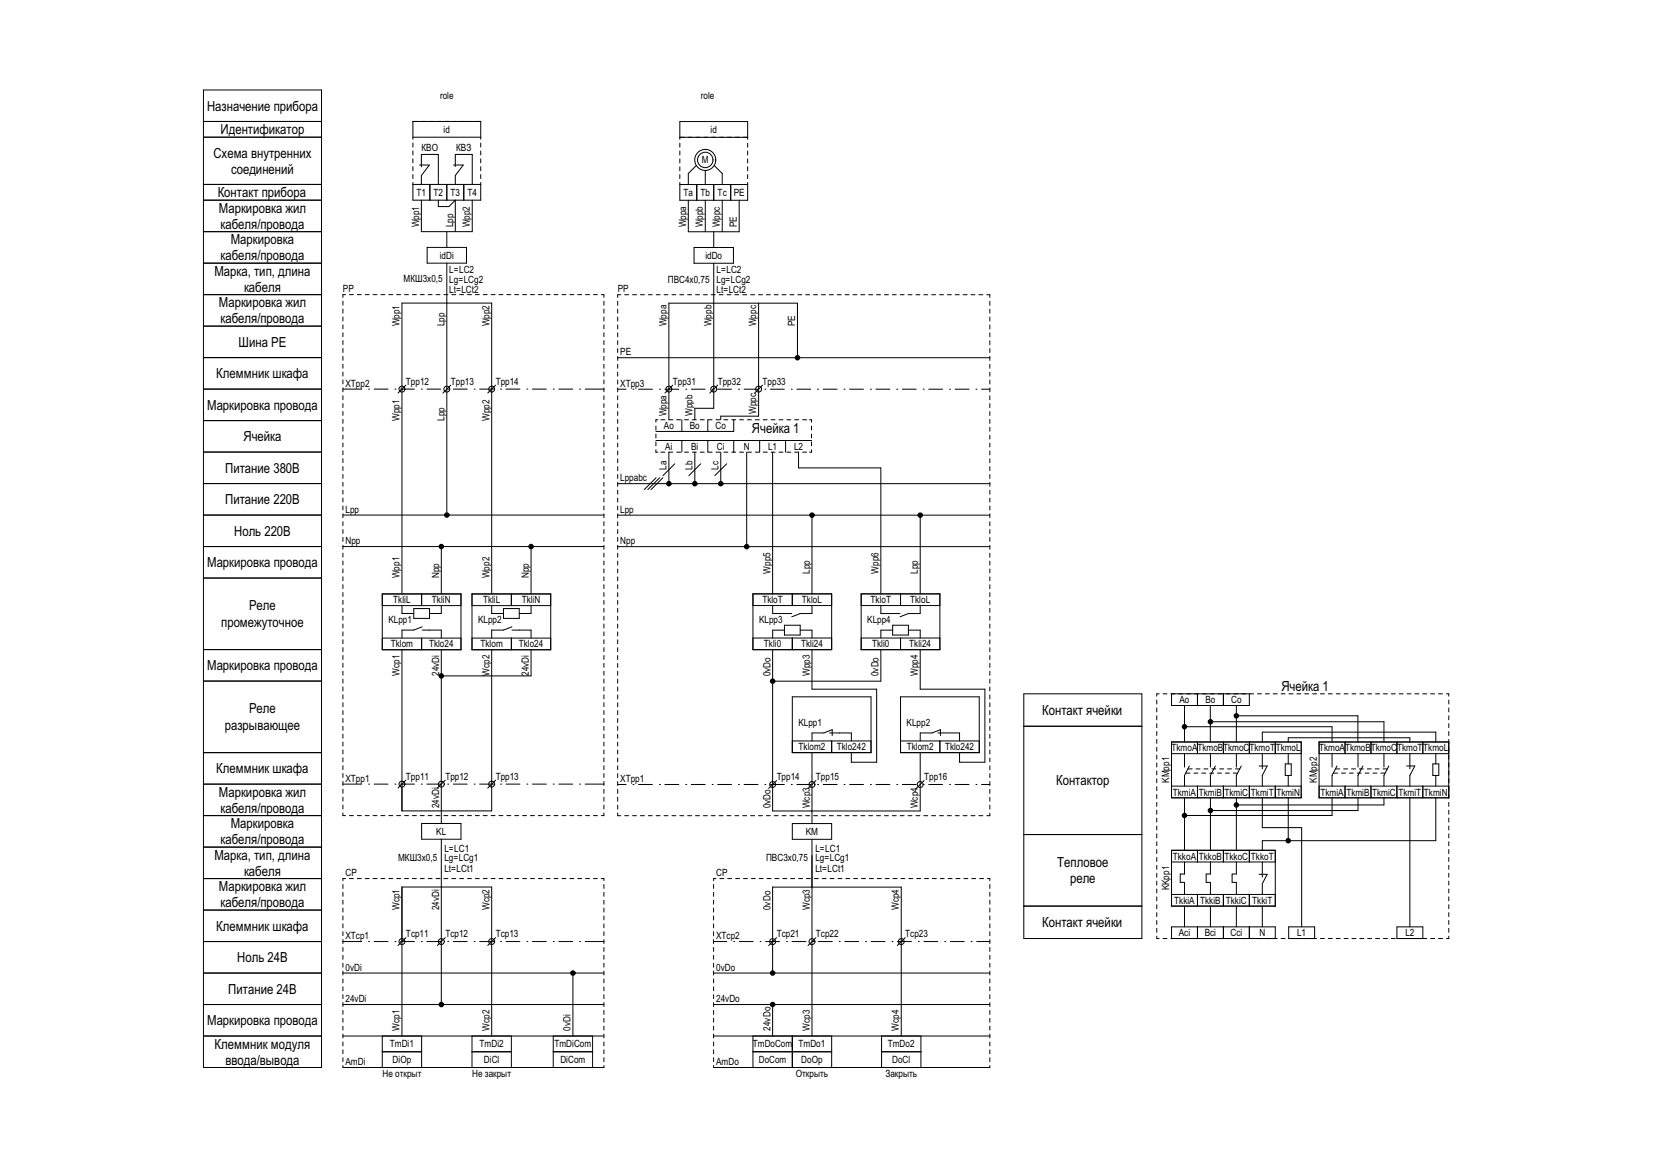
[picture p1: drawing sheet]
<svg xmlns="http://www.w3.org/2000/svg" width="420mm" height="297mm" viewBox="0 0 420 297" stroke-linecap="round" stroke-linejoin="round" font-family="sans-serif">
<!-- layer: id_static_do -->
<g fill="none" stroke="#000" stroke-width=".25">
<path d="M172.7 35.4v-4.5h17.3v4.5M172.7 36.4v1M172.7 38.4v1M172.7 34.9h17.3M190 36.4v1M190 38.4v1M172.7 46.4v4.5h17.3v-4.5M172.7 46.9h17.3M172.7 40.4v1M172.7 42.4v1M172.7 44.4v1M174.9 50.9v8h12.9v-8"/>
<path d="M176.9 42l-2 2.1v2.8M177 46.9v4M179.2 43.3v3.6M179.2 50.9v8M181.4 46.9v4M181.4 58.9v4M181.5 42l2 2.1v2.8M183.5 50.9v8M185.7 46.9v4M190 40.4v1M190 42.4v1M190 44.4v1"/>
<path d="M156.9 76.6v1M156.9 78.6v1M157.7 74.9h-.8v.7M158.7 74.9h1M160.7 74.9h1M162.7 74.9h1M164.7 74.9h1M166.7 74.9h1M168.7 74.9h1M170.7 74.9h1M172.7 74.9h1M174.7 74.9h1"/>
<path d="M176.4 62.9h10v4h-10zM176.7 74.9h1M178.7 74.9h1M180.7 74.9h1M181.4 66.9v36.8h-4.9v2.9M182.7 74.9h1M184.7 74.9h1M186.7 74.9h1M188.7 74.9h1M190.7 74.9h1M192.7 74.9h1M192.8 77v28.7h-9.7v.9"/>
<path d="M194.7 74.9h1M196.7 74.9h1M198.7 74.9h1M200.7 74.9h1M202.7 74.9h1M204.7 74.9h1M206.7 74.9h1M208.7 74.9h1M210.7 74.9h1M212.7 74.9h1M214.7 74.9h1M216.7 74.9h1"/>
<path d="M218.7 74.9h1M220.7 74.9h1M222.7 74.9h1M224.7 74.9h1M226.7 74.9h1M228.7 74.9h1M230.7 74.9h1M232.7 74.9h1M234.7 74.9h1M236.7 74.9h1M238.7 74.9h1M240.7 74.9h1"/>
<path d="M242.7 74.9h1M244.7 74.9h1M246.7 74.9h1M248.7 74.9h1M250.7 74.9h.8v.7M251.5 76.6v1M251.5 78.6v1M156.9 98.9h2.2M156.9 90.9h94.6M156.9 80.6v1M156.9 82.6v1M156.9 84.6v1"/>
<path d="M156.9 86.6v1M156.9 88.6v1M156.9 90.6v1M156.9 92.6v1M156.9 94.6v1M156.9 96.6v1M156.9 98.6v1M160.8 98.9h.1M162.2 98.9h3.6M167.5 98.9h.1M168.9 98.9h3.6M171 97.9l-2 2"/>
<path d="M174.2 98.9h.1M175.6 98.9h3.6M180.9 98.9h.1M182.4 97.9l-2 2M182.4 98.9h3.5M187.6 98.9h.1M189.1 98.9h3.5M193.8 97.9l-2 2M194.3 98.9h.1M195.8 98.9h3.5M201 98.9h.1M202.5 98.9h3.5"/>
<path d="M202.6 90.4v-13.4h-32.6v29.6M207.8 98.9h.1M209.2 98.9h3.5M214.5 98.9h.1M215.9 98.9h3.5M221.2 98.9h.1M222.6 98.9h3.5M227.9 98.9h.1M229.3 98.9h3.5M234.6 98.9h.1M236 98.9h3.5M241.3 98.9h.1"/>
<path d="M242.7 98.9h3.5M248 98.9h.1M249.4 98.9h2.1M251.5 80.6v1M251.5 82.6v1M251.5 84.6v1M251.5 86.6v1M251.5 88.6v1M251.5 90.6v1M251.5 92.6v1M251.5 94.6v1M251.5 96.6v1"/>
<path d="M251.5 98.6v1M156.9 100.6v1M156.9 102.6v1M156.9 104.6v1M156.9 106.6v1M156.9 108.6v1M156.9 110.6v1M156.9 112.6v1M156.9 114.6v1M156.9 116.6v1M156.9 118.6v1M166.7 111.9h39.5"/>
<path d="M166.7 114.3v.6h.5M166.7 108.3v1M166.7 110.3v1M166.7 112.3v1M167.2 106.6h-.5v.7M167.9 106.6h1M167.9 114.9h1M169.9 106.6h1M169.9 114.9h1M170 114.9v7.5M171.5 117.8l-3.1 3M171.9 106.6h1"/>
<path d="M171.9 114.9h1M173.2 106.6v3M173.2 111.9v3M173.9 106.6h1M173.9 114.9h1M175.9 106.6h1M175.9 114.9h1M176.5 114.9v7.5M177.9 106.6h1M177.9 114.9h1M178 117.8l-3 3M179.8 106.6v3"/>
<path d="M179.8 111.9v3M179.9 106.6h1M179.9 114.9h1M181.9 106.6h1M181.9 114.9h1M183.1 114.9v7.5M183.9 106.6h1M183.9 114.9h1M184.6 117.8l-3 3M185.9 106.6h1M185.9 114.9h1M186.4 106.6v3h-19.7"/>
<path d="M186.4 111.9v3M187.9 106.6h1M187.9 114.9h1M189.7 114.9v23.5M189.9 106.6h1M189.9 114.9h1M191.9 106.6h1M191.9 114.9h1M193 111.9v3M193.9 106.6h1M193.9 114.9h1M195.9 106.6h1"/>
<path d="M195.9 114.9h1M196.3 114.9v36M197.9 106.6h1M197.9 114.9h1M199.6 111.9v3M199.9 106.6h1M199.9 114.9h1M201.9 106.6h1M201.9 114.9h1M202.9 114.9v4h20.9v32M203.9 106.6h1M203.9 114.9h1"/>
<path d="M205.7 106.6h.5v.7M206.2 108.3v1M206.2 110.3v1M206.2 112.3v1M206.2 114.3v.6h-.5M251.5 100.6v1M251.5 102.6v1M251.5 104.6v1M251.5 106.6v1M251.5 108.6v1M251.5 110.6v1M251.5 112.6v1"/>
<path d="M251.5 114.6v1M251.5 116.6v1M251.5 118.6v1M156.9 130.9h94.6M156.9 138.9h94.6M156.9 122.9h94.6M156.9 120.6v1M156.9 122.6v1M156.9 124.6v1M156.9 126.6v1M156.9 128.6v1M156.9 130.6v1"/>
<path d="M156.9 132.6v1M156.9 134.6v1M156.9 136.6v1M156.9 138.6v1M166.7 121.4l-3 3M167.6 121.4l-3 3M168.4 121.4l-3 3M206.3 131.4v19.5M233.8 131.4v19.5M251.5 120.6v1M251.5 122.6v1M251.5 124.6v1"/>
<path d="M251.5 126.6v1M251.5 128.6v1M251.5 130.6v1M251.5 132.6v1M251.5 134.6v1M251.5 136.6v1M251.5 138.6v1M156.9 140.6v1M156.9 142.6v1M156.9 144.6v1M156.9 146.6v1M156.9 148.6v1"/>
<path d="M156.9 150.6v1M156.9 152.6v1M156.9 154.6v1M156.9 156.6v1M156.9 158.6v1M191.3 150.9h20v14.2h-20zM191.3 153.8h20M196.3 153.8v2.1h4.9M199.3 158.8h4v2.5h-4zM201.3 150.9v2.9M206.3 153.8v2.1h-3l-2.1 .8M218.8 150.9h20v14.2h-20z"/>
<path d="M218.8 153.8h20M223.8 153.8v2.1h4.9M226.8 158.8h4v2.5h-4zM228.8 150.9v2.9M233.8 153.8v2.1h-3l-2.1 .8M251.5 140.6v1M251.5 142.6v1M251.5 144.6v1M251.5 146.6v1M251.5 148.6v1M251.5 150.6v1M251.5 152.6v1"/>
<path d="M251.5 154.6v1M251.5 156.6v1M251.5 158.6v1M156.9 160.6v1M156.9 162.6v1M156.9 164.6v1M156.9 166.6v1M156.9 168.6v1M156.9 170.6v1M156.9 172.6v1M156.9 174.6v1M156.9 176.6v1"/>
<path d="M156.9 178.6v1M191.3 162.1h20M196.3 165.1v40.9h37.5v-14.8M199.3 160.1h-3v2M201.3 177h20v14.2h-20zM201.3 162.1v3M203.3 160.1h3v2M206.3 165.1v10h16.4v18.6h-6.4v-2.5M218.8 162.1h20M223.8 165.1v8h-27M226.8 160.1h-3v2M228.8 177h20v14.2h-20z"/>
<path d="M228.8 162.1v3M230.8 160.1h3v2M233.8 165.1v10h16.4v18.6h-6.4v-2.5M251.5 160.6v1M251.5 162.6v1M251.5 164.6v1M251.5 166.6v1M251.5 168.6v1M251.5 170.6v1M251.5 172.6v1M251.5 174.6v1M251.5 176.6v1"/>
<path d="M251.5 178.6v1M293.9 177.9v1M293.9 179.9v1M294.5 176.3h-.6v.6M295.5 176.3h1M297.5 176.3h19.9v2.9h-19.7v-2.9M301 179.2v9.3M304.3 176.3v2.9M307.5 179.2v9.3M310.8 176.3v2.9M314.1 179.2v9.3M317.5 176.3h1"/>
<path d="M319.5 176.3h1M321.5 176.3h1M323.5 176.3h1M325.5 176.3h1M327.5 176.3h1M329.5 176.3h1M331.5 176.3h1M333.5 176.3h1M335.5 176.3h1M337.5 176.3h1M339.5 176.3h1M341.5 176.3h1"/>
<path d="M343.5 176.3h1M345.5 176.3h1M347.5 176.3h1M349.5 176.3h1M351.5 176.3h1M353.5 176.3h1M355.5 176.3h1M357.5 176.3h1M359.5 176.3h1M361.5 176.3h1M363.5 176.3h1M365.5 176.3h1"/>
<path d="M367.5 176.3h.6v.6M368.1 177.9v1M368.1 179.9v1M156.9 199.3h2.2M156.9 180.6v1M156.9 182.6v1M156.9 184.6v1M156.9 186.6v1M156.9 188.6v1M156.9 190.6v1M156.9 192.6v1M156.9 194.6v1"/>
<path d="M156.9 196.6v1M156.9 198.6v1M160.8 199.3h.1M162.2 199.3h3.6M167.5 199.3h.1M168.9 199.3h3.6M174.2 199.3h.1M175.6 199.3h3.6M180.9 199.3h.1M182.4 199.3h3.5M187.6 199.3h.1M189.1 199.3h3.5"/>
<path d="M194.3 199.3h.1M195.8 199.3h3.5M197.3 198.3l-2 2M201 199.3h.1M201.3 188.3h20M202.5 199.3h3.5M206.3 191.2v18M207.3 198.3l-2 2M207.8 199.3h.1M209.2 199.3h3.5M210.8 186.2h5.5v2.1M211.3 188.3v2.9"/>
<path d="M211.5 186.9v-1.5l-2.2 .8h-3v2.1M214.5 199.3h.1M215.9 199.3h3.5M221.2 199.3h.1M222.6 199.3h3.5M227.9 199.3h.1M228.8 188.3h20M229.3 199.3h3.5M234.6 199.3h.1M234.8 198.3l-2 2M236 199.3h3.5M238.3 186.2h5.5v2.1"/>
<path d="M238.8 188.3v2.9M238.9 186.9v-1.5l-2.1 .8h-3v2.1M241.3 199.3h.1M242.7 199.3h3.5M248 199.3h.1M249.4 199.3h2.1M251.5 180.6v1M251.5 182.6v1M251.5 184.6v1M251.5 186.6v1M251.5 188.6v1M251.5 190.6v1"/>
<path d="M251.5 192.6v1M251.5 194.6v1M251.5 196.6v1M251.5 198.6v1M293.9 181.9v1M293.9 183.9v1M293.9 185.9v1M293.9 187.9v1M293.9 189.9v1M293.9 191.9v1M293.9 193.9v1M293.9 195.9v1"/>
<path d="M293.9 197.9v1M293.9 199.9v1M297.7 188.5h32.9v14.2h-32.9zM297.7 191.5h32.9M297.7 199.7h32.9M301 191.5v3.4M301.3 196.4h1.1M301.5 184.6h37v3.9M301.8 195.4h1.1M302.2 194.6l-1.2 2.4v2.7M303.4 196.4h1M303.9 195.4h1"/>
<path d="M304.3 188.5v3M304.3 199.7v3M305.4 196.4h1M305.9 195.4h1M307.4 196.4h1M307.5 191.5v3.4M307.9 195.4h1M308 183.4h43.6v5.1M308.8 194.6l-1.3 2.4v2.7M309.4 196.4h1M309.9 195.4h1M310.8 188.5v3"/>
<path d="M310.8 199.7v3M311.4 196.4h1M311.9 195.4h1M313.4 196.4h1M313.9 195.4h1.1M314.1 191.5v3.4M314.6 181.9h30.4v6.6M315.4 194.6l-1.3 2.4v2.7M317.4 188.5v3M317.4 199.7v3M319.9 194.6h2.1l-1.3 2.4v2.7M320.7 188.5v-2.5h44.1v2.5"/>
<path d="M320.7 191.5v3.8M324 188.5v3M324 199.7v3M326.6 194.1h1.5v2.9h-1.5zM327.3 188.5v-1.1h30.9v1.1M327.3 191.5v2.6M327.3 197v2.7M335.2 191.5h32.9M335.2 199.7h32.9M338.5 191.5v3.4M338.8 196.4h1M339.3 195.4h1.1"/>
<path d="M339.7 194.6l-1.2 2.4v2.7M340.8 196.4h1M341.4 195.4h1M341.8 188.5v3M341.8 199.7v3M342.8 196.4h1M343.4 195.4h1M344.8 196.4h1M345 191.5v3.4M345.4 195.4h1M346.3 194.6l-1.3 2.4v2.7M346.8 196.4h1"/>
<path d="M347.4 195.4h1M348.3 188.5v3M348.3 199.7v3M348.8 196.4h1M349.4 195.4h1M350.8 196.4h1.1M351.4 195.4h1.1M351.6 191.5v3.4M352.9 194.6l-1.3 2.4v2.7M354.9 188.5v3M354.9 199.7v3M357.4 194.6h2.1l-1.3 2.4v2.7"/>
<path d="M358.2 191.5v3.8M361.5 188.5v3M361.5 199.7v3M364.1 194.1h1.5v2.9h-1.5zM364.8 191.5v2.6M364.8 197v2.7M368.1 188.5h-32.9v14.2h32.9M368.1 181.9v1M368.1 183.9v1M368.1 185.9v1M368.1 187.9v15M156.9 206.6v.6h.8"/>
<path d="M156.9 200.6v1M156.9 202.6v1M156.9 204.6v1M158.7 207.2h1M160.7 207.2h1M162.7 207.2h1M164.7 207.2h1M166.7 207.2h1M168.7 207.2h1M170.7 207.2h1M172.7 207.2h1M174.7 207.2h1"/>
<path d="M176.7 207.2h1M178.7 207.2h1M180.7 207.2h1M182.7 207.2h1M184.7 207.2h1M186.7 207.2h1M188.7 207.2h1M190.7 207.2h1M192.7 207.2h1M194.7 207.2h1M196.7 207.2h1M198.7 207.2h1"/>
<path d="M200.7 207.2h1M201.3 209.2h10v4h-10zM202.7 207.2h1M204.7 207.2h1M206.3 213.2v12.2M206.7 207.2h1M208.7 207.2h1M210.7 207.2h1M212.7 207.2h1M214.7 207.2h1M216.7 207.2h1M218.7 207.2h1"/>
<path d="M220.7 207.2h1M222.7 207.2h1M224.7 207.2h1M226.7 207.2h1M228.7 207.2h1M230.7 207.2h1M232.7 207.2h1M234.7 207.2h1M236.7 207.2h1M238.7 207.2h1M240.7 207.2h1M242.7 207.2h1"/>
<path d="M244.7 207.2h1M246.7 207.2h1M248.7 207.2h1M251.5 206.6v.6h-.8M251.5 200.6v1M251.5 202.6v1M251.5 204.6v1M293.9 201.9v1M293.9 203.9v1M293.9 205.9v1M293.9 207.9v1M293.9 209.9v1"/>
<path d="M293.9 211.9v1M293.9 213.9v1M293.9 215.9v1M293.9 217.9v1M293.9 219.9v1M297.7 216h26.3v14.2h-26.3zM297.7 219h26.3M301 202.7v13.3M301 219v3.1h-1.1v2.1h1.1v3M304.3 216v3M307.5 202.7v13.3M307.5 219v3.1h-1v2.1h1v3"/>
<path d="M310.8 216v3M314.1 202.7v13.3M314.1 219v3.1h-1v2.1h1v3M317.4 216v3M320.7 202.7v7.6h10v25.2M320.7 219v3.9M327.3 202.7v10.4M338.5 202.7v4.5h-37M345 202.7v3.2h-37M351.6 202.7v1.8h-37M358.2 202.7v32.8M364.8 202.7v10.9h-44.1v2.4"/>
<path d="M368.1 203.9v1M368.1 205.9v1M368.1 207.9v1M368.1 209.9v1M368.1 211.9v1M368.1 213.9v1M368.1 215.9v1M368.1 217.9v1M368.1 219.9v1M293.9 237.9v.5h.6M293.9 221.9v1M293.9 223.9v1"/>
<path d="M293.9 225.9v1M293.9 227.9v1M293.9 229.9v1M293.9 231.9v1M293.9 233.9v1M293.9 235.9v1M295.5 238.4h1M297.5 238.4h27M297.7 238.4v-2.9h26.3v2.9M297.7 227.2h26.3M301 230.2v5.3M304.3 227.2v3"/>
<path d="M304.3 235.5v2.9M307.5 230.2v5.3M310.8 227.2v3M310.8 235.5v2.9M314.1 230.2v5.3M317.4 227.2v3M317.4 235.5v2.9M319.9 222.1h2.1l-1.3 2.4v2.7M320.7 230.2v5.3M325.5 238.4h1M334 238.4v-2.9h-6.6v2.9h7.1M335.5 238.4h1"/>
<path d="M337.5 238.4h1M339.5 238.4h1M341.5 238.4h1M343.5 238.4h1M345.5 238.4h1M347.5 238.4h1M349.5 238.4h1M351.5 238.4h1M353.5 238.4h1M361.5 238.4v-2.9h-6.6v2.9h7.6M363.5 238.4h1M365.5 238.4h1"/>
<path d="M368.1 221.9v1M368.1 223.9v1M368.1 225.9v1M368.1 227.9v1M368.1 229.9v1M368.1 231.9v1M368.1 233.9v1M368.1 235.9v1M368.1 237.9v.5h-.6"/>
<circle cx="179.2" cy="40.6" r="2.67"/>
<circle cx="179.2" cy="40.6" r="1.96"/>
<circle cx="170" cy="98.9" r=".75"/>
<circle cx="181.4" cy="98.9" r=".75"/>
<circle cx="192.8" cy="98.9" r=".75"/>
<circle cx="196.3" cy="199.3" r=".75"/>
<circle cx="206.3" cy="199.3" r=".75"/>
<circle cx="233.8" cy="199.3" r=".75"/>
</g>
<!-- layer: id_names -->
<g fill="none" stroke="#000" stroke-width=".25">
<path d="M51.7 22.9h30v200.3h-30zM51.7 30.9h30M51.7 34.9h30M51.7 58.9h30M51.7 50.9h30M51.7 46.9h30M51.7 74.9h30M51.7 66.9h30M51.7 82.9h30M51.7 98.9h30M51.7 90.9h30M51.7 114.9h30"/>
<path d="M51.7 106.9h30M51.7 130.9h30M51.7 122.9h30M51.7 138.9h30M51.7 146.9h30M51.7 173h30M51.7 165h30M260.1 176.3h30v62.1h-30zM51.7 199.2h30M51.7 191.2h30M260.1 184.5h30M51.7 215.2h30"/>
<path d="M51.7 207.2h30M260.1 212h30M260.1 230.2h30"/>
</g>
<!-- layer: cp_static_di -->
<g fill="none" stroke="#000" stroke-width=".25">
<path d="M87.1 239.2h4.8M87.1 224.7v1M87.1 226.7v1M87.1 228.7v1M87.1 230.7v1M87.1 232.7v1M87.1 234.7v1M87.1 236.7v1M87.1 238.7v1M87.8 223.2h-.7v.5M88.8 223.2h1M90.8 223.2h1"/>
<path d="M92.8 223.2h1M93.7 239.2h.1M94.8 223.2h1M95.1 239.2h3.5M96.8 223.2h1M98.8 223.2h1M100.4 239.2h.1M100.8 223.2h1M101.8 239.2h3.5M102.8 223.2h1M103.1 238.2l-2 2M104.8 223.2h1"/>
<path d="M106.8 223.2h1M107.1 239.2h.1M108.5 239.2h3.5M108.8 223.2h1M110.8 223.2h1M112.1 225.4v29.3M112.8 223.2h1M113.1 238.2l-2 2M113.8 239.2h.1M114.8 223.2h1M115.2 239.2h3.5M116.8 223.2h1"/>
<path d="M118.8 223.2h1M120.5 239.2h.1M120.8 223.2h1M121.9 239.2h3.5M122.8 223.2h1M124.8 223.2h1M125.9 238.2l-2 2M126.8 223.2h1M127.2 239.2h.1M128.6 239.2h3.5M128.8 223.2h1M130.8 223.2h1"/>
<path d="M132.8 223.2h1M133.9 239.2h.1M134.8 223.2h1M135.3 239.2h3.5M136.8 223.2h1M138.8 223.2h1M140.6 239.2h.1M140.8 223.2h1M142 239.2h3.5M142.8 223.2h1M144.8 223.2h1M146.8 223.2h1"/>
<path d="M147.3 239.2h.1M148.7 239.2h4.7M148.8 223.2h1M150.8 223.2h1M152.8 223.2h.6v.5M153.4 224.7v1M153.4 226.7v1M153.4 228.7v1M153.4 230.7v1M153.4 232.7v1M153.4 234.7v1M153.4 236.7v1"/>
<path d="M153.4 238.7v1M87.1 255.2h66.3M87.1 247.2h66.3M87.1 240.7v1M87.1 242.7v1M87.1 244.7v1M87.1 246.7v1M87.1 248.7v1M87.1 250.7v1M87.1 252.7v1M87.1 254.7v1M87.1 256.7v1"/>
<path d="M87.1 258.7v1M145.6 247.7v15.5M153.4 240.7v1M153.4 242.7v1M153.4 244.7v1M153.4 246.7v1M153.4 248.7v1M153.4 250.7v1M153.4 252.7v1M153.4 254.7v1M153.4 256.7v1M153.4 258.7v1"/>
<path d="M87.1 270.7v.5h66.3v-.5M87.1 263.2h66.3M87.1 260.7v1M87.1 262.7v1M87.1 264.7v1M87.1 266.7v1M87.1 268.7v1M97.1 267.2h10M97.1 263.2v8M102.1 263.2v-37.8h22.8v37.8M107.1 263.2v8M119.9 267.2h10"/>
<path d="M119.9 263.2v8M129.9 263.2v8M140.6 267.2h10M140.6 263.2v8M150.6 263.2v8M153.4 260.7v1M153.4 262.7v1M153.4 264.7v1M153.4 266.7v1M153.4 268.7v1"/>
<circle cx="102.1" cy="239.2" r=".75"/>
<circle cx="112.1" cy="239.2" r=".75"/>
<circle cx="124.9" cy="239.2" r=".75"/>
</g>
<!-- layer: id_static_di -->
<g fill="none" stroke="#000" stroke-width=".25">
<path d="M104.9 35.4v-4.5h17.2v4.5M104.9 36.4v1M104.9 38.4v1M104.9 34.9h17.2M122.1 36.4v1M122.1 38.4v1M104.9 46.3v4.6h17.2v-4.6M104.9 46.9h17.2M104.9 40.4v1M104.9 42.4v1M104.9 44.4v1M106.6 41.9h2.5l-2 2.7v2.3"/>
<path d="M107.1 42.4v-3.2h4.3v7.7M107.1 50.9v8h12.9v-8M109.2 46.9v4M111.4 50.9v1.6h2.7l1.6-1.6v8M113.5 46.9v4M113.5 58.9v4M115.2 41.9h2.5l-2 2.7v2.3M115.7 42.3v-3.1h4.3v7.7M117.8 46.9v4M122.1 40.4v1M122.1 42.4v1M122.1 44.4v1"/>
<path d="M87.1 76.5v1M87.1 78.5v1M87.8 74.9h-.7v.6M88.8 74.9h1M90.8 74.9h1M92.8 74.9h1M94.8 74.9h1M96.8 74.9h1M98.8 74.9h1M100.8 74.9h1M102.8 74.9h1M104.8 74.9h1"/>
<path d="M106.8 74.9h1M108.5 62.9h10v4h-10zM108.8 74.9h1M110.8 74.9h1M112.8 74.9h1M113.5 66.9v63.5M114.8 74.9h1M116.8 74.9h1M118.8 74.9h1M120.8 74.9h1M122.8 74.9h1M124.8 74.9h1"/>
<path d="M126.8 74.9h1M128.8 74.9h1M130.8 74.9h1M132.8 74.9h1M134.8 74.9h1M136.8 74.9h1M138.8 74.9h1M140.8 74.9h1M142.8 74.9h1M144.8 74.9h1M146.8 74.9h1M148.8 74.9h1"/>
<path d="M150.8 74.9h1M152.8 74.9h.6v.6M153.4 76.5v1M153.4 78.5v1M87.1 98.9h4.8M87.1 80.5v1M87.1 82.5v1M87.1 84.5v1M87.1 86.5v1M87.1 88.5v1M87.1 90.5v1M87.1 92.5v1"/>
<path d="M87.1 94.5v1M87.1 96.5v1M87.1 98.5v1M93.7 98.9h.1M95.1 98.9h3.5M100.4 98.9h.1M101.8 98.9h3.5M103.1 97.9l-2 2M107.1 98.9h.1M108.5 98.9h3.5M113.8 98.9h.1M114.5 97.9l-2 2"/>
<path d="M115.2 98.9h3.5M120.5 98.9h.1M121.9 98.9h3.5M125.9 97.9l-2 2M127.2 98.9h.1M128.6 98.9h3.5M133.9 98.9h.1M135.3 98.9h3.5M140.6 98.9h.1M142 98.9h3.5M147.3 98.9h.1M148.7 98.9h4.7"/>
<path d="M153.4 80.5v1M153.4 82.5v1M153.4 84.5v1M153.4 86.5v1M153.4 88.5v1M153.4 90.5v1M153.4 92.5v1M153.4 94.5v1M153.4 96.5v1M153.4 98.5v1M87.1 100.5v1M87.1 102.5v1"/>
<path d="M87.1 104.5v1M87.1 106.5v1M87.1 108.5v1M87.1 110.5v1M87.1 112.5v1M87.1 114.5v1M87.1 116.5v1M87.1 118.5v1M153.4 100.5v1M153.4 102.5v1M153.4 104.5v1M153.4 106.5v1"/>
<path d="M153.4 108.5v1M153.4 110.5v1M153.4 112.5v1M153.4 114.5v1M153.4 116.5v1M153.4 118.5v1M87.1 130.9h66.3M87.1 138.9h66.3M87.1 120.5v1M87.1 122.5v1M87.1 124.5v1M87.1 126.5v1"/>
<path d="M87.1 128.5v1M87.1 130.5v1M87.1 132.5v1M87.1 134.5v1M87.1 136.5v1M87.1 138.5v1M112.1 139.4v11.5M134.9 139.4v11.5M153.4 120.5v1M153.4 122.5v1M153.4 124.5v1M153.4 126.5v1"/>
<path d="M153.4 128.5v1M153.4 130.5v1M153.4 132.5v1M153.4 134.5v1M153.4 136.5v1M153.4 138.5v1M87.1 140.5v1M87.1 142.5v1M87.1 144.5v1M87.1 146.5v1M87.1 148.5v1M87.1 150.5v1"/>
<path d="M87.1 152.5v1M87.1 154.5v1M87.1 156.5v1M87.1 158.5v1M97.1 150.9h20v14.2h-20zM97.1 153.9h20M102.1 150.9v-73.9h22.8v73.9M102.1 153.9v2h3M105.1 154.6h4v2.5h-4zM107.1 150.9v3M107.3 159.3l-2.2 .8h-3v2M112.1 153.9v2h-3"/>
<path d="M119.9 150.9h20v14.2h-20zM119.9 153.9h20M124.9 153.9v2h3M127.9 154.6h4v2.5h-4zM129.9 150.9v3M130.1 159.3l-2.2 .8h-3v2M134.9 153.9v2h-3M153.4 140.5v1M153.4 142.5v1M153.4 144.5v1M153.4 146.5v1M153.4 148.5v1"/>
<path d="M153.4 150.5v1M153.4 152.5v1M153.4 154.5v1M153.4 156.5v1M153.4 158.5v1M87.1 160.5v1M87.1 162.5v1M87.1 164.5v1M87.1 166.5v1M87.1 168.5v1M87.1 170.5v1M87.1 172.5v1"/>
<path d="M87.1 174.5v1M87.1 176.5v1M87.1 178.5v1M97.1 162.1h20M102.1 165.1v40.9h22.8v-40.9M107.1 162.1v3M107.3 160.1h4.8v2M112.1 165.1v44.1M119.9 162.1h20M129.9 162.1v3M130.1 160.1h4.8v2M134.9 165.1v6.6h-22.3"/>
<path d="M153.4 160.5v1M153.4 162.5v1M153.4 164.5v1M153.4 166.5v1M153.4 168.5v1M153.4 170.5v1M153.4 172.5v1M153.4 174.5v1M153.4 176.5v1M153.4 178.5v1M87.1 199.2h4.8M87.1 180.5v1"/>
<path d="M87.1 182.5v1M87.1 184.5v1M87.1 186.5v1M87.1 188.5v1M87.1 190.5v1M87.1 192.5v1M87.1 194.5v1M87.1 196.5v1M87.1 198.5v1M93.7 199.2h.1M95.1 199.2h3.5M100.4 199.2h.1"/>
<path d="M101.8 199.2h3.5M103.1 198.2l-2 2M107.1 199.2h.1M108.5 199.2h3.5M113.1 198.2l-2 2M113.8 199.2h.1M115.2 199.2h3.5M120.5 199.2h.1M121.9 199.2h3.5M125.9 198.2l-2 2M127.2 199.2h.1M128.6 199.2h3.5"/>
<path d="M133.9 199.2h.1M135.3 199.2h3.5M140.6 199.2h.1M142 199.2h3.5M147.3 199.2h.1M148.7 199.2h4.7M153.4 180.5v1M153.4 182.5v1M153.4 184.5v1M153.4 186.5v1M153.4 188.5v1M153.4 190.5v1"/>
<path d="M153.4 192.5v1M153.4 194.5v1M153.4 196.5v1M153.4 198.5v1M87.1 206.5v.7h.7M87.1 200.5v1M87.1 202.5v1M87.1 204.5v1M88.8 207.2h1M90.8 207.2h1M92.8 207.2h1M94.8 207.2h1"/>
<path d="M96.8 207.2h1M98.8 207.2h1M100.8 207.2h1M102.8 207.2h1M104.8 207.2h1M106.8 207.2h1M107.1 209.2h10v4h-10zM108.8 207.2h1M110.8 207.2h1M112.1 213.2v12.2M112.8 207.2h1M114.8 207.2h1"/>
<path d="M116.8 207.2h1M118.8 207.2h1M120.8 207.2h1M122.8 207.2h1M124.8 207.2h1M126.8 207.2h1M128.8 207.2h1M130.8 207.2h1M132.8 207.2h1M134.8 207.2h1M136.8 207.2h1M138.8 207.2h1"/>
<path d="M140.8 207.2h1M142.8 207.2h1M144.8 207.2h1M146.8 207.2h1M148.8 207.2h1M150.8 207.2h1M153.4 206.5v.7h-.6M153.4 200.5v1M153.4 202.5v1M153.4 204.5v1"/>
<circle cx="102.1" cy="98.9" r=".75"/>
<circle cx="113.5" cy="98.9" r=".75"/>
<circle cx="124.9" cy="98.9" r=".75"/>
<circle cx="102.1" cy="199.2" r=".75"/>
<circle cx="112.1" cy="199.2" r=".75"/>
<circle cx="124.9" cy="199.2" r=".75"/>
</g>
<!-- layer: cp_names -->
<path d="M51.7 223.2h30v48h-30zM51.7 239.2h30M51.7 231.2h30M51.7 255.2h30M51.7 247.2h30M51.7 263.2h30" fill="none" stroke="#000" stroke-width=".25"/>
<!-- layer: cp_static_do -->
<g fill="none" stroke="#000" stroke-width=".25">
<path d="M181.3 239.2h3.4M181.3 224.7v1M181.3 226.7v1M181.3 228.7v1M181.3 230.7v1M181.3 232.7v1M181.3 234.7v1M181.3 236.7v1M181.3 238.7v1M181.9 223.2h-.6v.5M182.9 223.2h1M184.9 223.2h1"/>
<path d="M186.4 239.2h.1M186.9 223.2h1M187.8 239.2h3.6M188.9 223.2h1M190.9 223.2h1M192.9 223.2h1M193.1 239.2h.1M194.5 239.2h3.6M194.9 223.2h1M196.9 223.2h1M197.3 238.2l-2 2M198.9 223.2h1"/>
<path d="M199.8 239.2h.1M200.9 223.2h1M201.2 239.2h3.6M202.9 223.2h1M204.9 223.2h1M206.3 225.4v37.8M206.5 239.2h.1M206.9 223.2h1M207.3 238.2l-2 2M207.9 239.2h3.6M208.9 223.2h1M210.9 223.2h1"/>
<path d="M212.9 223.2h1M213.2 239.2h.1M214.6 239.2h3.6M214.9 223.2h1M216.9 223.2h1M218.9 223.2h1M219.9 239.2h.1M220.9 223.2h1M221.3 239.2h3.6M222.9 223.2h1M224.9 223.2h1M226.6 239.2h.1"/>
<path d="M226.9 223.2h1M228 239.2h3.6M228.9 223.2h1M230 238.2l-2 2M230.9 223.2h1M232.9 223.2h1M233.3 239.2h.1M234.8 239.2h3.5M234.9 223.2h1M236.9 223.2h1M238.9 223.2h1M240 239.2h.1"/>
<path d="M240.9 223.2h1M241.5 239.2h3.5M242.9 223.2h1M244.9 223.2h1M246.7 239.2h.1M246.9 223.2h1M248.2 239.2h3.3M248.9 223.2h1M250.9 223.2h.6v.5M251.5 224.7v1M251.5 226.7v1M251.5 228.7v1"/>
<path d="M251.5 230.7v1M251.5 232.7v1M251.5 234.7v1M251.5 236.7v1M251.5 238.7v1M181.3 255.2h70.2M181.3 247.2h70.2M181.3 240.7v1M181.3 242.7v1M181.3 244.7v1M181.3 246.7v1M181.3 248.7v1"/>
<path d="M181.3 250.7v1M181.3 252.7v1M181.3 254.7v1M181.3 256.7v1M181.3 258.7v1M196.3 246.7v-21.3h32.7v37.8M196.3 255.7v7.5M251.5 240.7v1M251.5 242.7v1M251.5 244.7v1M251.5 246.7v1M251.5 248.7v1"/>
<path d="M251.5 250.7v1M251.5 252.7v1M251.5 254.7v1M251.5 256.7v1M251.5 258.7v1M181.3 270.7v.5h70.2v-.5M181.3 263.2h70.2M181.3 260.7v1M181.3 262.7v1M181.3 264.7v1M181.3 266.7v1M181.3 268.7v1"/>
<path d="M191.3 267.2h20M191.3 263.2v8M201.3 263.2v8M211.3 263.2v8M224 267.2h10M224 263.2v8M234 263.2v8M251.5 260.7v1M251.5 262.7v1M251.5 264.7v1M251.5 266.7v1M251.5 268.7v1"/>
<circle cx="196.3" cy="239.2" r=".75"/>
<circle cx="206.3" cy="239.2" r=".75"/>
<circle cx="229" cy="239.2" r=".75"/>
</g>
<!-- layer: id_static_do -->
<g fill="none" stroke="#000" stroke-width=".4">
<circle cx="202.6" cy="90.9" r=".5"/>
<circle cx="170" cy="122.9" r=".5"/>
<circle cx="176.5" cy="122.9" r=".5"/>
<circle cx="183.1" cy="122.9" r=".5"/>
<circle cx="189.7" cy="138.9" r=".5"/>
<circle cx="206.3" cy="130.9" r=".5"/>
<circle cx="233.8" cy="130.9" r=".5"/>
<circle cx="196.3" cy="173.1" r=".5"/>
<circle cx="301" cy="184.6" r=".5"/>
<circle cx="307.5" cy="183.4" r=".5"/>
<circle cx="314.1" cy="181.9" r=".5"/>
<circle cx="301" cy="207.2" r=".5"/>
<circle cx="307.5" cy="205.9" r=".5"/>
<circle cx="314.1" cy="204.5" r=".5"/>
<circle cx="327.3" cy="213.6" r=".5"/>
</g>
<g fill="#000">
<circle cx="202.6" cy="90.9" r=".5"/>
<circle cx="170" cy="122.9" r=".5"/>
<circle cx="176.5" cy="122.9" r=".5"/>
<circle cx="183.1" cy="122.9" r=".5"/>
<circle cx="189.7" cy="138.9" r=".5"/>
<circle cx="206.3" cy="130.9" r=".5"/>
<circle cx="233.8" cy="130.9" r=".5"/>
<circle cx="196.3" cy="173.1" r=".5"/>
<circle cx="301" cy="184.6" r=".5"/>
<circle cx="307.5" cy="183.4" r=".5"/>
<circle cx="314.1" cy="181.9" r=".5"/>
<circle cx="301" cy="207.2" r=".5"/>
<circle cx="307.5" cy="205.9" r=".5"/>
<circle cx="314.1" cy="204.5" r=".5"/>
<circle cx="327.3" cy="213.6" r=".5"/>
</g>
<!-- layer: cp_static_di -->
<g fill="none" stroke="#000" stroke-width=".4">
<circle cx="112.1" cy="255.2" r=".5"/>
<circle cx="145.6" cy="247.2" r=".5"/>
</g>
<g fill="#000">
<circle cx="112.1" cy="255.2" r=".5"/>
<circle cx="145.6" cy="247.2" r=".5"/>
</g>
<!-- layer: id_static_di -->
<g fill="none" stroke="#000" stroke-width=".4">
<circle cx="112.1" cy="138.9" r=".5"/>
<circle cx="113.5" cy="130.9" r=".5"/>
<circle cx="134.9" cy="138.9" r=".5"/>
<circle cx="112.1" cy="171.7" r=".5"/>
</g>
<g fill="#000">
<circle cx="112.1" cy="138.9" r=".5"/>
<circle cx="113.5" cy="130.9" r=".5"/>
<circle cx="134.9" cy="138.9" r=".5"/>
<circle cx="112.1" cy="171.7" r=".5"/>
</g>
<!-- layer: cp_static_do -->
<g fill="none" stroke="#000" stroke-width=".4">
<circle cx="196.3" cy="255.2" r=".5"/>
<circle cx="196.3" cy="247.2" r=".5"/>
</g>
<g fill="#000">
<circle cx="196.3" cy="255.2" r=".5"/>
<circle cx="196.3" cy="247.2" r=".5"/>
</g>
<g font-size="3.5">
<text x="52.6" y="28.1">Назначение прибора</text>
<text x="56" y="34.2">Идентификатор</text>
<text x="54.2" y="40.1">Схема внутренних</text>
<text x="58.7" y="44.2">соединений</text>
<text x="55.3" y="49.9">Контакт прибора</text>
<text x="55.6" y="54">Маркировка жил</text>
<text x="56" y="58.2">кабеля/провода</text>
<text x="58.6" y="62">Маркировка</text>
<text x="54.5" y="70">Марка, тип, длина</text>
<text x="56" y="66.2">кабеля/провода</text>
<text x="62" y="74.2">кабеля</text>
<text x="55.6" y="78">Маркировка жил</text>
<text x="56" y="82.2">кабеля/провода</text>
<text x="60.6" y="88.1">Шина РЕ</text>
<text x="55" y="96.1">Клеммник шкафа</text>
<text x="52.6" y="104.1">Маркировка провода</text>
<text x="61.9" y="112.1">Ячейка</text>
<text x="191.1" y="110">Ячейка 1</text>
<text x="57.2" y="120.1">Питание 380В</text>
<text x="57.2" y="128.1">Питание 220В</text>
<text x="59.5" y="136.1">Ноль 220В</text>
<text x="52.6" y="144.1">Маркировка провода</text>
<text x="63.3" y="155.1">Реле</text>
<text x="56.2" y="159.2">промежуточное</text>
<text x="52.6" y="170.3">Маркировка провода</text>
<text x="325.6" y="175.5">Ячейка 1</text>
<text x="57.1" y="185.4">разрывающее</text>
<text x="63.3" y="181.3">Реле</text>
<text x="264.8" y="181.6">Контакт ячейки</text>
<text x="55" y="196.5">Клеммник шкафа</text>
<text x="55.6" y="202.4">Маркировка жил</text>
<text x="268.3" y="199.5">Контактор</text>
<text x="56" y="206.5">кабеля/провода</text>
<text x="56" y="214.5">кабеля/провода</text>
<text x="58.6" y="210.4">Маркировка</text>
<text x="54.5" y="218.4">Марка, тип, длина</text>
<text x="268.6" y="220.3">Тепловое</text>
<text x="55.6" y="226.4">Маркировка жил</text>
<text x="62" y="222.5">кабеля</text>
<text x="271.9" y="224.4">реле</text>
<text x="56" y="230.5">кабеля/провода</text>
<text x="55" y="236.5">Клеммник шкафа</text>
<text x="264.8" y="235.6">Контакт ячейки</text>
<text x="60.3" y="244.5">Ноль 24В</text>
<text x="58" y="252.5">Питание 24В</text>
<text x="52.6" y="260.5">Маркировка провода</text>
<text x="54.5" y="266.4">Клеммник модуля</text>
<text x="57.3" y="270.5">ввода/вывода</text>
</g>
<g font-size="2.5">
<text x="111.8" y="25.2">role</text>
<text x="178.1" y="25.3">role</text>
<text x="112.7" y="33.8">id</text>
<text x="180.5" y="33.8">id</text>
<text x="107.1" y="38.4">КВО</text>
<text x="115.9" y="38.4">КВЗ</text>
<text x="178.3" y="41.5">M</text>
<text x="105.9" y="49.8">T1</text>
<text x="110.2" y="49.8">T2</text>
<text x="114.5" y="49.8">T3</text>
<text x="118.8" y="49.8">T4</text>
<text x="173.7" y="49.8">Ta</text>
<text x="178" y="49.8">Tb</text>
<text x="182.3" y="49.8">Tc</text>
<text x="186.4" y="49.8">PE</text>
<text x="106.5" y="57.8" transform="rotate(-90 106.5 57.8)">Wpp1</text>
<text x="115.1" y="57.7" transform="rotate(-90 115.1 57.7)">Lpp</text>
<text x="119.4" y="57.8" transform="rotate(-90 119.4 57.8)">Wpp2</text>
<text x="174.3" y="57.8" transform="rotate(-90 174.3 57.8)">Wppa</text>
<text x="178.6" y="57.8" transform="rotate(-90 178.6 57.8)">Wppb</text>
<text x="182.9" y="57.8" transform="rotate(-90 182.9 57.8)">Wppc</text>
<text x="187.2" y="57.8" transform="rotate(-90 187.2 57.8)">PE</text>
<text x="111.7" y="65.8">idDi</text>
<text x="179.2" y="65.8">idDo</text>
<text x="102.6" y="71.7">МКШ3х0,5</text>
<text x="114.2" y="69.3">L=LC2</text>
<text x="114.2" y="71.8">Lg=LCg2</text>
<text x="169.7" y="71.9">ПВС4х0,75</text>
<text x="182.1" y="69.3">L=LC2</text>
<text x="182.1" y="71.8">Lg=LCg2</text>
<text x="87.1" y="74.3">PP</text>
<text x="114.2" y="74.4">Lt=LCt2</text>
<text x="156.9" y="74.3">PP</text>
<text x="182.1" y="74.4">Lt=LCt2</text>
<text x="101.5" y="82.9" transform="rotate(-90 101.5 82.9)">Wpp1</text>
<text x="112.9" y="82.9" transform="rotate(-90 112.9 82.9)">Lpp</text>
<text x="124.3" y="82.9" transform="rotate(-90 124.3 82.9)">Wpp2</text>
<text x="169.4" y="82.9" transform="rotate(-90 169.4 82.9)">Wppa</text>
<text x="180.8" y="82.9" transform="rotate(-90 180.8 82.9)">Wppb</text>
<text x="192.2" y="82.9" transform="rotate(-90 192.2 82.9)">Wppc</text>
<text x="202" y="82.9" transform="rotate(-90 202 82.9)">PE</text>
<text x="157.6" y="90.3">PE</text>
<text x="87.8" y="98.3">XTpp2</text>
<text x="103.2" y="97.8">Tpp12</text>
<text x="114.6" y="97.8">Tpp13</text>
<text x="126" y="97.8">Tpp14</text>
<text x="157.6" y="98.3">XTpp3</text>
<text x="171" y="97.8">Tpp31</text>
<text x="182.4" y="97.8">Tpp32</text>
<text x="193.8" y="97.8">Tpp33</text>
<text x="101.5" y="106.9" transform="rotate(-90 101.5 106.9)">Wpp1</text>
<text x="112.9" y="106.9" transform="rotate(-90 112.9 106.9)">Lpp</text>
<text x="124.3" y="106.9" transform="rotate(-90 124.3 106.9)">Wpp2</text>
<text x="169.4" y="105.8" transform="rotate(-90 169.4 105.8)">Wppa</text>
<text x="176" y="105.6" transform="rotate(-90 176 105.6)">Wppb</text>
<text x="192.2" y="105.2" transform="rotate(-90 192.2 105.2)">Wppc</text>
<text x="168.7" y="109">Ao</text>
<text x="175.3" y="109">Bo</text>
<text x="181.8" y="109">Co</text>
<text x="169" y="114.3">Ai</text>
<text x="169.4" y="119.3" transform="rotate(-90 169.4 119.3)">La</text>
<text x="175.6" y="114.3">Bi</text>
<text x="176" y="119.3" transform="rotate(-90 176 119.3)">Lb</text>
<text x="182.1" y="114.3">Ci</text>
<text x="182.5" y="119.3" transform="rotate(-90 182.5 119.3)">Lc</text>
<text x="189" y="114.3">N</text>
<text x="195.2" y="114.3">L1</text>
<text x="201.7" y="114.3">L2</text>
<text x="157.6" y="122.3">Lppabc</text>
<text x="87.8" y="130.3">Lpp</text>
<text x="157.6" y="130.3">Lpp</text>
<text x="87.8" y="138.3">Npp</text>
<text x="157.6" y="138.3">Npp</text>
<text x="101.5" y="146.9" transform="rotate(-90 101.5 146.9)">Wpp1</text>
<text x="111.5" y="146.9" transform="rotate(-90 111.5 146.9)">Npp</text>
<text x="124.3" y="146.9" transform="rotate(-90 124.3 146.9)">Wpp2</text>
<text x="134.3" y="146.9" transform="rotate(-90 134.3 146.9)">Npp</text>
<text x="195.7" y="145.7" transform="rotate(-90 195.7 145.7)">Wpp5</text>
<text x="205.7" y="145.7" transform="rotate(-90 205.7 145.7)">Lpp</text>
<text x="223.2" y="145.7" transform="rotate(-90 223.2 145.7)">Wpp6</text>
<text x="233.2" y="145.7" transform="rotate(-90 233.2 145.7)">Lpp</text>
<text x="99.9" y="153.3">TkliL</text>
<text x="109.8" y="153.3">ТkliN</text>
<text x="122.7" y="153.3">TkliL</text>
<text x="132.6" y="153.3">ТkliN</text>
<text x="193.7" y="153.3">TkloТ</text>
<text x="203.8" y="153.3">ТkloL</text>
<text x="221.2" y="153.3">TkloT</text>
<text x="231.3" y="153.3">ТkloL</text>
<text x="98.7" y="158.2">KLpp1</text>
<text x="121.5" y="158.2">KLpp2</text>
<text x="192.9" y="158.2">KLpp3</text>
<text x="220.4" y="158.2">KLpp4</text>
<text x="99.3" y="164.5">Тklom</text>
<text x="109" y="164.5">Tklo24</text>
<text x="122.1" y="164.5">Тklom</text>
<text x="131.8" y="164.5">Tklo24</text>
<text x="194.1" y="164.5">Тkli0</text>
<text x="203.5" y="164.5">Tkli24</text>
<text x="221.6" y="164.5">Тkli0</text>
<text x="231" y="164.5">Tkli24</text>
<text x="101.5" y="171.7" transform="rotate(-90 101.5 171.7)">Wcp1</text>
<text x="111.5" y="171.7" transform="rotate(-90 111.5 171.7)">24vDi</text>
<text x="124.3" y="171.7" transform="rotate(-90 124.3 171.7)">Wcp2</text>
<text x="134.3" y="171.7" transform="rotate(-90 134.3 171.7)">24vDi</text>
<text x="195.7" y="171.8" transform="rotate(-90 195.7 171.8)">0vDo</text>
<text x="205.7" y="171.8" transform="rotate(-90 205.7 171.8)">Wpp3</text>
<text x="223.2" y="171.8" transform="rotate(-90 223.2 171.8)">0vDo</text>
<text x="233.2" y="171.8" transform="rotate(-90 233.2 171.8)">Wpp4</text>
<text x="299.7" y="178.7">Ao</text>
<text x="306.3" y="178.7">Bo</text>
<text x="312.8" y="178.7">Co</text>
<text x="202.9" y="184.4">KLpp1</text>
<text x="230.4" y="184.4">KLpp2</text>
<text x="202.9" y="190.6">Тklom2</text>
<text x="212.6" y="190.6">Tklo242</text>
<text x="230.4" y="190.6">Тklom2</text>
<text x="240.1" y="190.6">Тklo242</text>
<text x="297.7" y="190.9">TkmoA</text>
<text x="304.3" y="190.9">TkmoBTkmoC</text>
<text x="317.5" y="190.9">TkmoT</text>
<text x="324.1" y="190.9">TkmoL</text>
<text x="335.2" y="190.9">TkmoA</text>
<text x="341.8" y="190.9">TkmoBTkmoC</text>
<text x="355" y="190.9">TkmoT</text>
<text x="361.6" y="190.9">TkmoL</text>
<text x="87.8" y="198.6">XTpp1</text>
<text x="103.2" y="198.1">Tpp11</text>
<text x="113.2" y="198.1">Tpp12</text>
<text x="126" y="198.1">Tpp13</text>
<text x="157.6" y="198.7">XTpp1</text>
<text x="197.3" y="198.2">Tpp14</text>
<text x="207.3" y="198.2">Tpp15</text>
<text x="234.8" y="198.2">Tpp16</text>
<text x="297.1" y="198.9" transform="rotate(-90 297.1 198.9)">KMpp1</text>
<text x="298" y="202.1">TkmiA</text>
<text x="304.6" y="202.1">TkmiB</text>
<text x="311.1" y="202.1">TkmiC</text>
<text x="317.8" y="202.1">TkmiT</text>
<text x="324.3" y="202.1">TkmiN</text>
<text x="334.6" y="198.9" transform="rotate(-90 334.6 198.9)">KMpp2</text>
<text x="335.5" y="202.1">TkmiA</text>
<text x="342.1" y="202.1">TkmiB</text>
<text x="348.6" y="202.1">TkmiC</text>
<text x="355.3" y="202.1">TkmiT</text>
<text x="361.8" y="202.1">TkmiN</text>
<text x="111.5" y="205.4" transform="rotate(-90 111.5 205.4)">24vDi</text>
<text x="195.7" y="205.4" transform="rotate(-90 195.7 205.4)">0vDo</text>
<text x="205.7" y="205.4" transform="rotate(-90 205.7 205.4)">Wcp3</text>
<text x="233.2" y="205.4" transform="rotate(-90 233.2 205.4)">Wcp4</text>
<text x="110.9" y="212.1">KL</text>
<text x="204.8" y="212.1">KM</text>
<text x="101.2" y="218.6">МКШ3х0,5</text>
<text x="112.9" y="216.3">L=LC1</text>
<text x="112.9" y="218.9">Lg=LCg1</text>
<text x="112.9" y="221.5">Lt=LCt1</text>
<text x="194.6" y="218.7">ПВС3х0,75</text>
<text x="207.2" y="216.3">L=LC1</text>
<text x="207.2" y="218.9">Lg=LCg1</text>
<text x="207.2" y="221.5">Lt=LCt1</text>
<text x="298" y="218.4">TkkoA</text>
<text x="304.6" y="218.4">TkkoB</text>
<text x="311.1" y="218.4">TkkoC</text>
<text x="317.8" y="218.4">TkkoT</text>
<text x="87.8" y="222.6">CP</text>
<text x="182" y="222.6">CP</text>
<text x="297.1" y="226.2" transform="rotate(-90 297.1 226.2)">KKpp1</text>
<text x="101.5" y="231.2" transform="rotate(-90 101.5 231.2)">Wcp1</text>
<text x="111.5" y="231.2" transform="rotate(-90 111.5 231.2)">24vDi</text>
<text x="124.3" y="231.2" transform="rotate(-90 124.3 231.2)">Wcp2</text>
<text x="195.7" y="231.2" transform="rotate(-90 195.7 231.2)">0vDo</text>
<text x="205.7" y="231.2" transform="rotate(-90 205.7 231.2)">Wcp3</text>
<text x="228.4" y="231.2" transform="rotate(-90 228.4 231.2)">Wcp4</text>
<text x="298.4" y="229.6">TkkiA</text>
<text x="304.9" y="229.6">TkkiB</text>
<text x="311.5" y="229.6">TkkiC</text>
<text x="318.2" y="229.6">TkkiT</text>
<text x="87.8" y="238.6">XTcp1</text>
<text x="103.2" y="238.1">Tcp11</text>
<text x="113.2" y="238.1">Tcp12</text>
<text x="126" y="238.1">Tcp13</text>
<text x="182" y="238.6">XTcp2</text>
<text x="197.3" y="238.1">Tcp21</text>
<text x="207.3" y="238.2">Tcp22</text>
<text x="230" y="238.1">Tcp23</text>
<text x="299.5" y="237.9">Aci</text>
<text x="306.1" y="237.9">Bci</text>
<text x="312.6" y="237.9">Cci</text>
<text x="320" y="237.9">N</text>
<text x="329.6" y="237.9">L1</text>
<text x="357.1" y="237.9">L2</text>
<text x="87.8" y="246.6">0vDi</text>
<text x="182" y="246.6">0vDo</text>
<text x="87.8" y="254.6">24vDi</text>
<text x="182" y="254.6">24vDo</text>
<text x="101.5" y="261.8" transform="rotate(-90 101.5 261.8)">Wcp1</text>
<text x="124.3" y="261.8" transform="rotate(-90 124.3 261.8)">Wcp2</text>
<text x="145" y="261.8" transform="rotate(-90 145 261.8)">0vDi</text>
<text x="195.7" y="261.8" transform="rotate(-90 195.7 261.8)">24vDo</text>
<text x="205.7" y="261.8" transform="rotate(-90 205.7 261.8)">Wcp3</text>
<text x="228.4" y="261.8" transform="rotate(-90 228.4 261.8)">Wcp4</text>
<text x="99.1" y="266.1">TmDi1</text>
<text x="121.9" y="266.1">TmDi2</text>
<text x="140.9" y="266.1">TmDiCom</text>
<text x="191.3" y="266.1">TmDoCom</text>
<text x="202.9" y="266.1">TmDo1</text>
<text x="225.6" y="266.1">TmDo2</text>
<text x="87.8" y="270.6">AmDi</text>
<text x="97.2" y="273.6">Не открыт</text>
<text x="99.8" y="270.1">DiOp</text>
<text x="120" y="273.6">Не закрыт</text>
<text x="123" y="270.1">DiCl</text>
<text x="142.4" y="270.1">DiCom</text>
<text x="182" y="270.6">AmDo</text>
<text x="192.8" y="270.1">DoCom</text>
<text x="202.2" y="273.6">Открыть</text>
<text x="203.6" y="270.1">DoOp</text>
<text x="225" y="273.6">Закрыть</text>
<text x="226.7" y="270.1">DoCl</text>
</g>
</svg>
